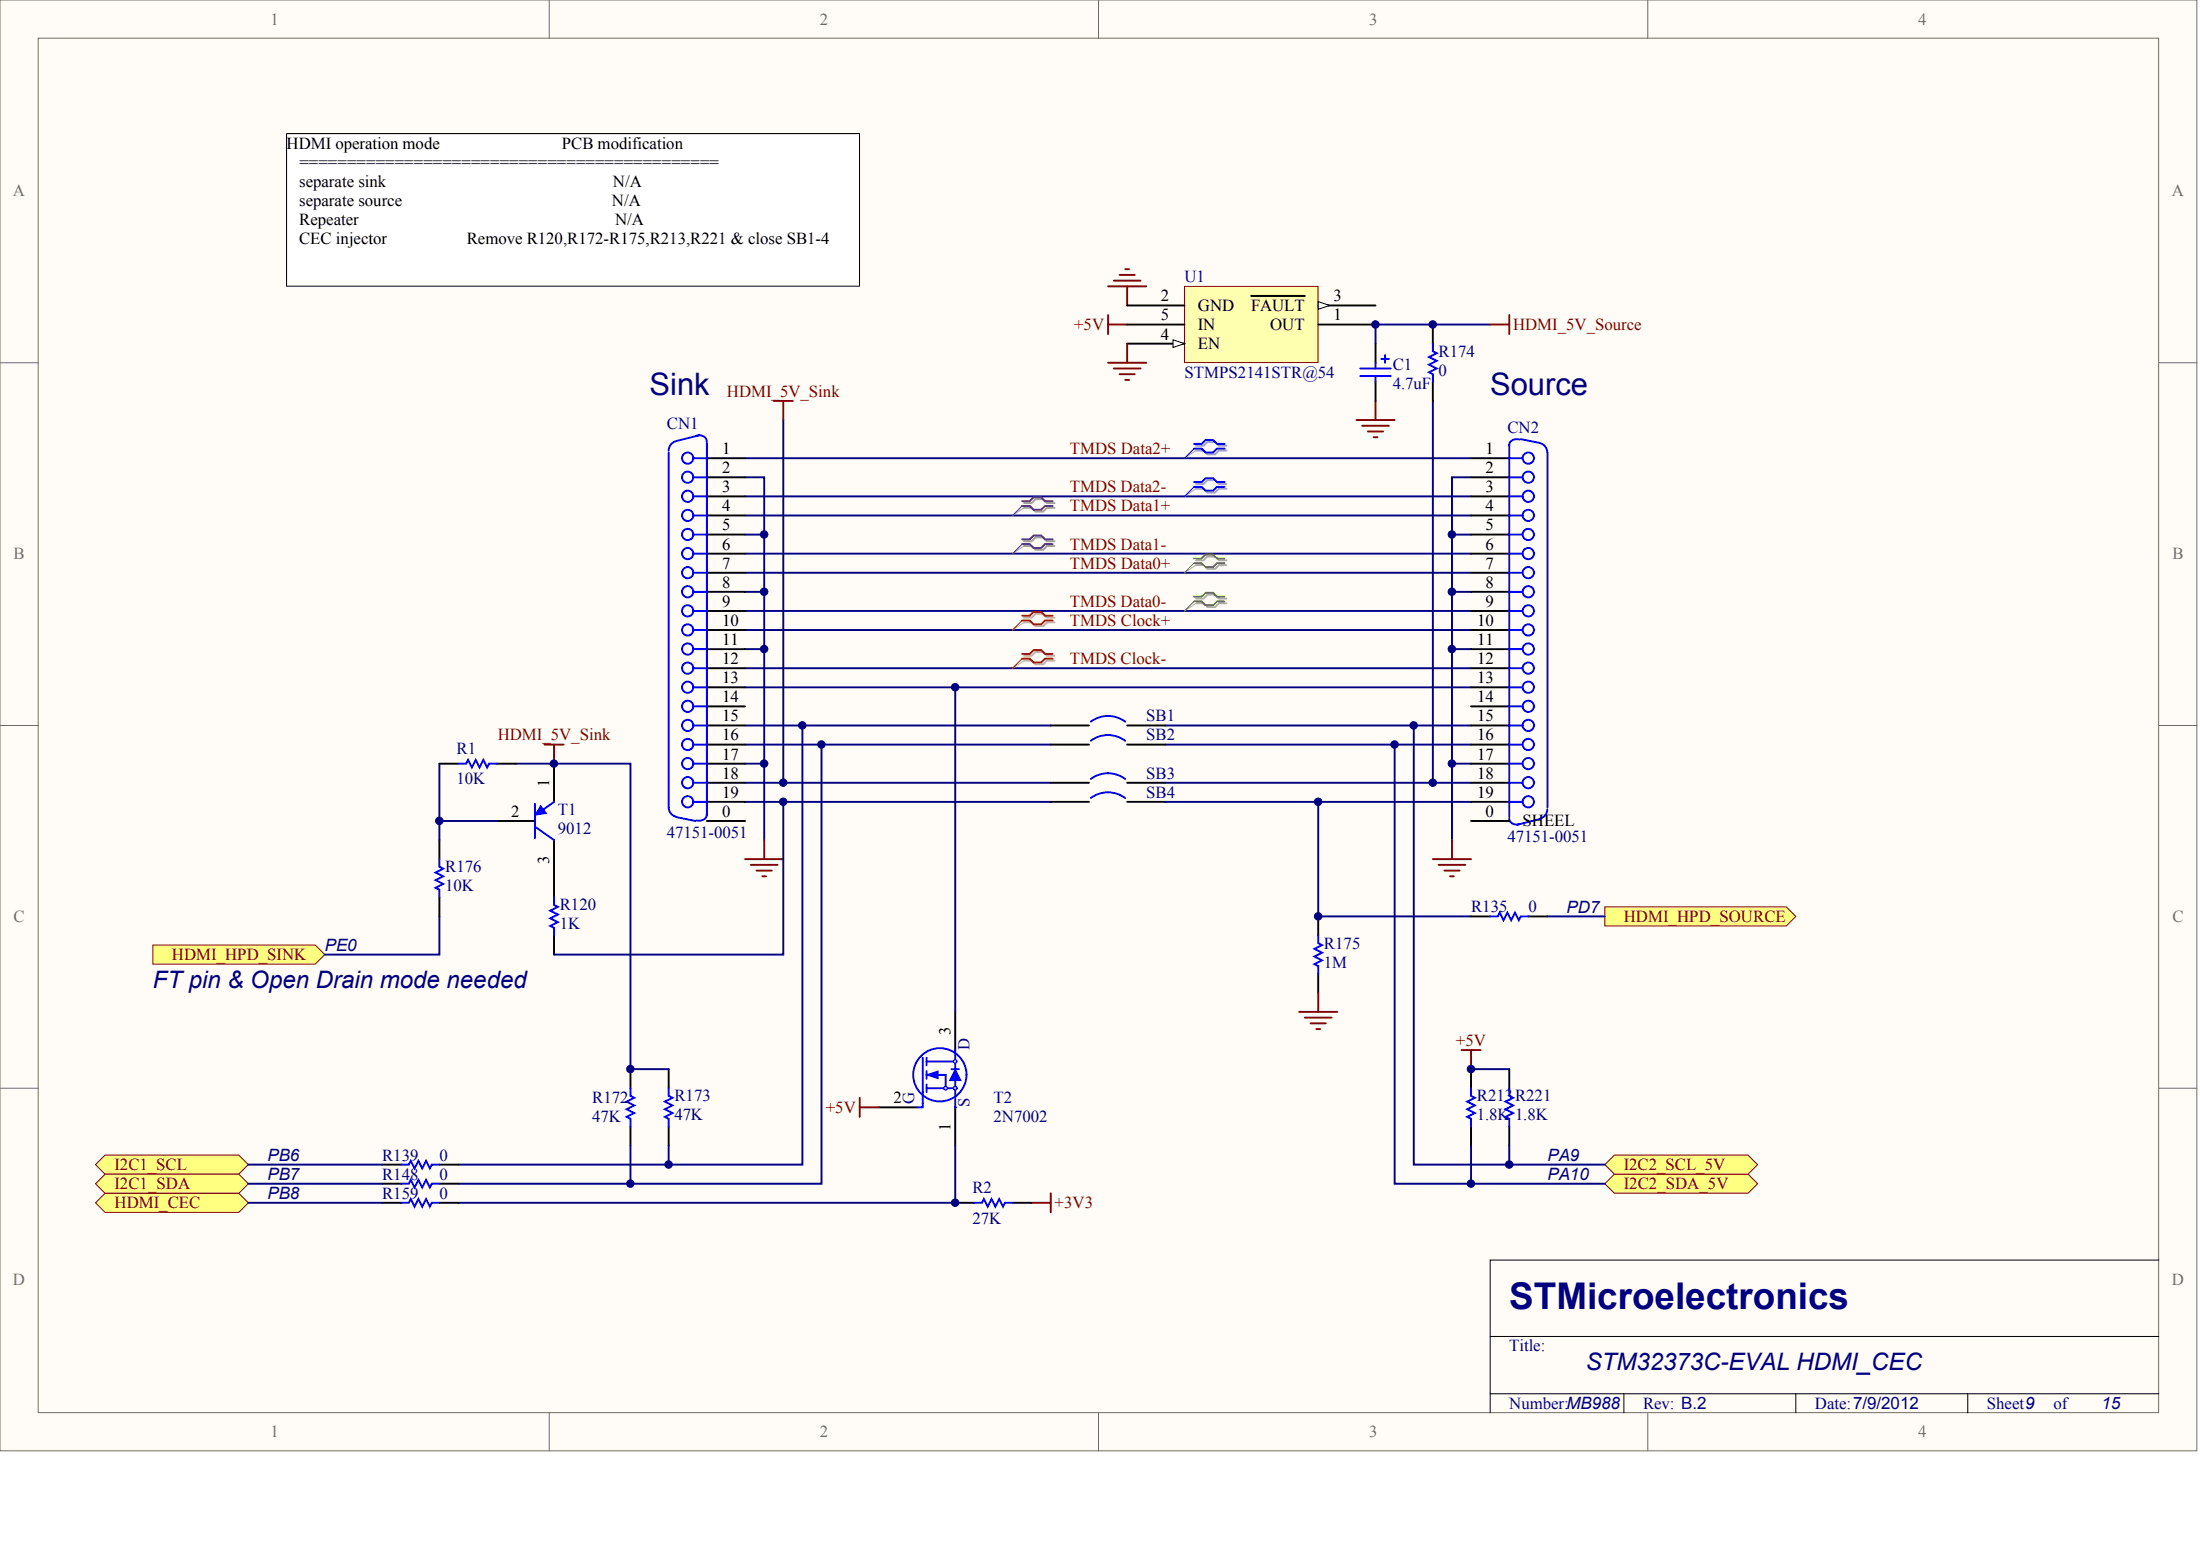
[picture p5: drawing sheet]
<svg xmlns="http://www.w3.org/2000/svg" width="840mm" height="594mm" viewBox="0 0 840 594" stroke-linecap="round" stroke-linejoin="round" font-family="sans-serif">
<g fill="#fffcf8" stroke="#716f64" stroke-width=".38">
<path d="M0 0h838.4v553.6h-838.4z"/>
<path d="M14.6 14.6h809.2v524.4h-809.2z"/>
</g>
<path d="M209.6 0v14.6M419.2 0v14.6M628.9 0v14.6M0 138.4h14.6M823.9 138.4h14.6M0 276.8h14.6M823.9 276.8h14.6M0 415.2h14.6M823.9 415.2h14.6M209.6 539.1v14.5M419.2 539.1v14.5M628.9 539.1v14.5" fill="none" stroke="#716f64" stroke-width=".38"/>
<path d="M823.9 480.8h-255.2v58.3M568.7 509.9h255.2M568.7 531.8h255.2M619.7 531.8v7.3M685.4 531.8v7.3M751 531.8v7.3" fill="none" stroke="#000" stroke-width=".38"/>
<path d="M58.3 360.6h62l3.6 3.6-3.6 3.7h-62z" fill-rule="evenodd" fill="#ffff80" stroke="#800000" stroke-width=".38"/>
<path d="M298.9 160.3v138.4h-14.5M284.4 182.1h7.2v21.9M561.4 182.1h-7.3v138.4M284.4 204h7.2v43.7h-7.2M554.1 204h7.3M284.4 225.8h7.2M554.1 225.8h7.3M291.6 247.7v43.7h-7.2M554.1 247.7h7.3M291.6 291.4v29.1M554.1 291.4h7.3" fill="none" stroke="#000080" stroke-width=".73"/>
<path d="M295.3 153h7.3M298.9 153v7.3M284.4 327.8h14.5M286.5 330h10.2M288.7 332.2h5.9M290.9 334.4h1.5M291.6 320.5v7.3M546.8 327.8h14.6M549 330h10.2M551.2 332.2h5.8M553.4 334.4h1.5M554.1 320.5v7.3" fill="none" stroke="#800000" stroke-width=".73"/>
<g fill="#ffff80" stroke="#800000" stroke-width=".38">
<path d="M612.5 451.7l3.6-3.7h51l3.7 3.7-3.7 3.6h-51z" fill-rule="evenodd"/>
<path d="M612.5 444.4l3.6-3.7h51l3.7 3.7-3.7 3.6h-51z" fill-rule="evenodd"/>
</g>
<path d="M240.6 407.9v7.3M255.2 407.9v7.3M240.6 429.8v7.3M255.2 429.8v7.3M364.6 458.9h7.2M386.4 458.9h7.3" fill="none" stroke="#000" stroke-width=".73"/>
<path d="M240.6 415.2v2.9l1.5 .8-3 1.4 3 1.5-3 1.4 3 1.5-3 1.5 1.5 .7v2.9M255.2 415.2v2.9l1.4 .8-2.9 1.4 2.9 1.5-2.9 1.4 2.9 1.5-2.9 1.5 1.5 .7v2.9M371.8 458.9h3l.7-1.4 1.5 2.9 1.4-2.9 1.5 2.9 1.4-2.9 1.5 2.9 .7-1.5h2.9" fill="none" stroke="#00f" stroke-width=".73"/>
<path d="M284.4 276.8h21.8v167.6h-131.2M284.4 284.1h29.1v167.6h-138.5M240.6 437.1v14.6M255.2 437.1v7.3" fill="none" stroke="#000080" stroke-width=".73"/>
<path d="M393.7 458.9h7.3M401 455.3v7.3" fill="none" stroke="#800000" stroke-width=".73"/>
<path d="M36.5 458.9l3.6-3.6h51l3.7 3.6-3.7 3.7h-51z" fill-rule="evenodd" fill="#ffff80" stroke="#800000" stroke-width=".38"/>
<path d="M422.9 109.3h14.6M425.1 107.1h10.2M427.3 104.9h5.8M429.4 102.7h1.5M430.2 109.3v7.3M422.9 120.2v7.3M422.9 123.8h7.3M525 153v7.3M517.7 160.3h14.6M519.9 162.4h10.2M522 164.6h5.9M524.2 166.8h1.5" fill="none" stroke="#800000" stroke-width=".73"/>
<path d="M525 131.1v7.3M525 145.7v7.3" fill="none" stroke="#000" stroke-width=".73"/>
<path d="M525 138.4v2.2M527.1 136.9h3M528.6 135.5v2.9M519.1 140.6h11.7M519.1 143.5h11.7M525 143.5v2.2" fill="none" stroke="#00f" stroke-width=".73"/>
<path d="M452.1 109.3h50.9v29h-50.9z" fill="#ffffb0" stroke="#800000" stroke-width=".38"/>
<path d="M430.2 116.6h21.9M430.2 123.8h21.9M430.2 131.1h21.9" fill="none" stroke="#000" stroke-width=".73"/>
<path d="M447.7 129.7l4.4 1.4-4.4 1.5z" fill="#fffcf8" stroke="#000" stroke-width=".38"/>
<path d="M503.1 116.6h21.9M503.1 123.8h21.9" fill="none" stroke="#000" stroke-width=".73"/>
<path d="M503.1 115.1l4.4 1.5-4.4 1.4z" fill="#fffcf8" stroke="#000" stroke-width=".38"/>
<path d="M477.5 112.9h20.5M503.1 349.7v7.2M503.1 371.5v7.3" fill="none" stroke="#000" stroke-width=".73"/>
<path d="M568.7 123.8h-43.7v7.3" fill="none" stroke="#000080" stroke-width=".73"/>
<path d="M422.9 138.4h14.6M430.2 131.1v7.3M568.7 123.8h7.3M576 120.2v7.3M425.1 140.6h10.2M427.3 142.8h5.8M429.4 145h1.5M503.1 378.8v7.3M495.8 386.1h14.6M498 388.3h10.2M500.2 390.5h5.8M502.4 392.6h1.4" fill="none" stroke="#800000" stroke-width=".73"/>
<path d="M503.1 356.9v3l1.4 .7-2.9 1.4 2.9 1.5-2.9 1.5 2.9 1.4-2.9 1.5 1.5 .7v2.9" fill="none" stroke="#00f" stroke-width=".73"/>
<path d="M612.5 346h69.2l3.7 3.7-3.7 3.6h-69.2z" fill-rule="evenodd" fill="#ffff80" stroke="#800000" stroke-width=".38"/>
<path d="M444.8 276.8h94.7v167.6h73M444.8 284.1h87.5v167.6h80.2" fill="none" stroke="#000080" stroke-width=".73"/>
<g fill="#ffff80" stroke="#800000" stroke-width=".38">
<path d="M36.5 444.4l3.6-3.7h51l3.7 3.7-3.7 3.6h-51z" fill-rule="evenodd"/>
<path d="M36.5 451.7l3.6-3.7h51l3.7 3.7-3.7 3.6h-51z" fill-rule="evenodd"/>
</g>
<g fill="none" stroke="#000" stroke-width=".73">
<path d="M546.8 123.8v7.3M546.8 145.7v7.3M401 276.8h14.6M430.2 276.8h14.6M401 284.1h14.6M401 298.7h14.6M430.2 284.1h14.6M430.2 298.7h14.6M401 306h14.6M430.2 306h14.6M561.4 407.9v7.3M576 407.9v7.3"/>
<path d="M561.4 429.8v7.3M576 429.8v7.3"/>
</g>
<path d="M546.8 131.1v2.9l1.5 .8-2.9 1.4 2.9 1.5-2.9 1.4 2.9 1.5-2.9 1.4 1.4 .8v2.9M416.3 275.3a10.9 10.9 0 0 1 13.1 .1M416.3 282.6a10.9 10.9 0 0 1 13.1 .1M416.3 297.2a10.9 10.9 0 0 1 13.1 0M416.3 304.5a10.9 10.9 0 0 1 13.1 0M561.4 415.2v2.9l1.5 .8-2.9 1.4 2.9 1.5-2.9 1.4 2.9 1.5-2.9 1.5 1.4 .7v2.9M576 415.2v2.9l1.5 .8-3 1.4 3 1.5-3 1.4 3 1.5-3 1.5 1.5 .7v2.9" fill="none" stroke="#00f" stroke-width=".73"/>
<g fill="none" stroke="#000080" stroke-width=".73">
<path d="M546.8 153v145.7h14.6M284.4 174.8h277M284.4 189.4h277M284.4 196.7h277M284.4 211.3h277M284.4 218.5h277M284.4 233.1h277M284.4 240.4h277M284.4 255h277M306.2 276.8h94.8M539.5 276.8h21.9M298.9 298.7h102.1"/>
<path d="M313.5 284.1h87.5M444.8 298.7h102M532.3 284.1h29.1M284.4 306h116.6M444.8 306h116.6M561.4 407.9h14.6M561.4 437.1v14.6M576 437.1v7.3"/>
</g>
<path d="M557.8 400.7h7.3M561.4 400.7v7.2" fill="none" stroke="#800000" stroke-width=".73"/>
<path d="M109.4 51h218.6v58.2h-218.6z" fill="#fff" stroke="#000" stroke-width=".38"/>
<path d="M335.4 422.5h14.6M364.6 422.5v14.6" fill="none" stroke="#000" stroke-width=".73"/>
<circle cx="364.6" cy="422.5" r=".36" fill="#00f"/>
<g fill="none" stroke="#00f" stroke-width=".73">
<path d="M352.2 403.6v13.1M353.6 410.1h7.3v5.1h-7.3M353.6 403.6v2.9M353.6 408.7v2.9M353.6 413.8v2.9M363.1 407.9h2.9M364.6 400.7v4.3M364.6 407.9v7.3M352.2 421.1v1.4h-2.2"/>
<circle cx="358.7" cy="410.1" r="10.2"/>
</g>
<path d="M364.6 386.1v14.6" fill="none" stroke="#000" stroke-width=".73"/>
<g fill="#00f" stroke="#00f" stroke-width=".38">
<path d="M353.6 410.1l4.4-1.4v2.9z"/>
<path d="M364.6 407.9l2.1 4.4h-4.3z"/>
</g>
<circle cx="360.9" cy="415.2" r=".69" fill="#c0c0c0" stroke="#00f" stroke-width=".38"/>
<path d="M352.2 416.7v4.4" fill="none" stroke="#00f" stroke-width=".73"/>
<circle cx="364.5" cy="415.2" r=".69" fill="#c0c0c0" stroke="#00f" stroke-width=".38"/>
<path d="M353.6 405h11v2.9M360.9 415.2h3.7v7.3" fill="none" stroke="#00f" stroke-width=".73"/>
<g fill="#c0c0c0" stroke="#00f" stroke-width=".38">
<circle cx="364.5" cy="405" r=".69"/>
<circle cx="364.5" cy="415.2" r=".69"/>
<circle cx="360.9" cy="415.2" r=".69"/>
</g>
<path d="M207.8 284.1h7.3M211.4 284.1v7.3M328.1 418.9v7.3M328.1 422.5h7.3" fill="none" stroke="#800000" stroke-width=".73"/>
<g fill="none" stroke="#000080" stroke-width=".73">
<path d="M284.4 262.2h277M364.6 262.2v123.9M167.7 291.4v21.8h21.9M196.9 291.4h43.7v116.5h14.6M167.7 313.2v7.3M298.9 306v58.2h-87.5M503.1 306v43.7h58.3M167.7 349.7v14.5h-43.8M590.6 349.7h21.9M364.6 437.1v21.8h-189.6M94.8 458.9h51M94.8 444.4h51"/>
<path d="M94.8 451.7h51"/>
</g>
<path d="M456.4 170.1h2.9l1.5-1.5h2.9l1.5 1.5h2.9M456.4 171.9h2.9l1.5 1.5h2.9l1.5-1.5h2.9M456.4 184.7h2.9l1.5-1.5h2.9l1.5 1.5h2.9M456.4 186.5h2.9l1.5 1.4h2.9l1.5-1.4h2.9" fill="none" stroke="#a3a1cc" stroke-width=".73"/>
<path d="M456.4 171.9l-4.3 2.9M456.4 186.5l-4.3 2.9" fill="none" stroke="#a3a1cc" stroke-width=".38"/>
<g fill="none" stroke="#00f" stroke-width=".73">
<path d="M255.2 172.6v135.5l.6 2 .9 .9 1.2 .6M257.9 168.4l-1.8 1-.7 1.2-.2 1.3M264.7 174.8h5.1M265.8 166.2a2.91 2.91 0 0 1 3.9 2.3M266.9 166.1l-8.8 2.2M269.8 169v142.1M455.7 169.4h2.9l1.5-1.5h2.9l1.4 1.5h3M455.7 171.2h2.9l1.5 1.4h2.9l1.4-1.4h3M576 174.8h5.1M576 169.7v142.1M580 167.7a2.76 2.76 0 0 0-4 2.2M580.4 167.5l7.3 1.5"/>
<path d="M587.9 169.1l1.7 1.1 .7 1.1 .2 1.3M590.6 172.6v135.5M264.7 189.4h5.1M264.7 196.7h5.1M264.7 182.1h5.1M455.7 183.9h2.9l1.5-1.4h2.9l1.4 1.4h3M455.7 185.8h2.9l1.5 1.4h2.9l1.4-1.4h3M576 189.4h5.1M576 196.7h5.1M576 182.1h5.1M264.7 204h5.1M264.7 218.5h5.1"/>
<path d="M264.7 211.3h5.1M576 204h5.1M576 218.5h5.1M576 211.3h5.1M264.7 233.1h5.1M264.7 225.8h5.1M576 233.1h5.1M576 225.8h5.1M264.7 255h5.1M264.7 240.4h5.1M264.7 247.7h5.1M576 255h5.1"/>
<path d="M576 240.4h5.1M576 247.7h5.1M264.7 269.5h5.1M264.7 262.2h5.1M264.7 276.8h5.1M576 269.5h5.1M576 262.2h5.1M576 276.8h5.1M175 291.4h2.9l.7-1.5 1.5 2.9 1.4-2.9 1.5 2.9 1.5-2.9 1.4 2.9 .8-1.4h2.9M264.7 298.7h5.1M264.7 284.1h5.1M264.7 291.4h5.1"/>
<path d="M576 298.7h5.1M576 284.1h5.1M576 291.4h5.1M204.2 306.7v13.1M204.2 315.4l7.2 5.1M211.4 306l-5.1 3.6M258.1 311.8l7.3 1.4M264.7 306h5.1M269.7 310.8a2.75 2.75 0 0 1-3.9 2.2M576 306h5.1M576 312.3a2.85 2.85 0 0 0 4 2.2M587.7 312.5l-8.8 2.2"/>
<path d="M590.5 308.9l-.5 1.9-.9 .9-1.2 .6M167.7 327.8v2.9l1.5 .8-3 1.4 3 1.5-3 1.4 3 1.5-3 1.4 1.5 .8v2.9M211.4 342.4v2.9l1.5 .7-2.9 1.5 2.9 1.4-2.9 1.5 2.9 1.4-2.9 1.5 1.4 .7v2.9M568.7 349.7h2.9l.8-1.5 1.4 2.9 1.5-2.9 1.4 2.9 1.5-2.9 1.4 2.9 .8-1.4h2.9M153.1 458.9h2.9l.8-1.4 1.4 2.9 1.5-2.9 1.4 2.9 1.5-2.9 1.5 2.9 .7-1.5h2.9M153.1 444.4h2.9l.8-1.5 1.4 2.9 1.5-2.9 1.4 2.9 1.5-2.9 1.5 2.9 .7-1.4h2.9M153.1 451.7h2.9l.8-1.5 1.4 2.9 1.5-2.9 1.4 2.9 1.5-2.9 1.5 2.9 .7-1.4h2.9"/>
<circle cx="262.4" cy="174.8" r="2.15"/>
<circle cx="583.3" cy="174.8" r="2.15"/>
<circle cx="262.4" cy="189.4" r="2.15"/>
<circle cx="262.4" cy="182.1" r="2.15"/>
<circle cx="262.4" cy="196.6" r="2.15"/>
<circle cx="583.3" cy="189.4" r="2.15"/>
<circle cx="583.3" cy="182.1" r="2.15"/>
<circle cx="583.3" cy="196.6" r="2.15"/>
<circle cx="262.4" cy="203.9" r="2.15"/>
<circle cx="262.4" cy="211.2" r="2.15"/>
<circle cx="262.4" cy="218.5" r="2.15"/>
<circle cx="583.3" cy="203.9" r="2.15"/>
<circle cx="583.3" cy="211.2" r="2.15"/>
<circle cx="583.3" cy="218.5" r="2.15"/>
<circle cx="262.4" cy="233.1" r="2.15"/>
<circle cx="262.4" cy="225.8" r="2.15"/>
<circle cx="583.3" cy="233.1" r="2.15"/>
<circle cx="583.3" cy="225.8" r="2.15"/>
<circle cx="262.4" cy="247.6" r="2.15"/>
<circle cx="262.4" cy="240.4" r="2.15"/>
<circle cx="262.4" cy="254.9" r="2.15"/>
<circle cx="583.3" cy="247.6" r="2.15"/>
<circle cx="583.3" cy="240.4" r="2.15"/>
<circle cx="583.3" cy="254.9" r="2.15"/>
<circle cx="262.4" cy="276.8" r="2.15"/>
<circle cx="262.4" cy="269.5" r="2.15"/>
<circle cx="262.4" cy="262.2" r="2.15"/>
<circle cx="583.3" cy="276.8" r="2.15"/>
<circle cx="583.3" cy="269.5" r="2.15"/>
<circle cx="583.3" cy="262.2" r="2.15"/>
<circle cx="262.4" cy="291.3" r="2.15"/>
<circle cx="262.4" cy="284.1" r="2.15"/>
<circle cx="262.4" cy="298.6" r="2.15"/>
<circle cx="583.3" cy="291.3" r="2.15"/>
<circle cx="583.3" cy="284.1" r="2.15"/>
<circle cx="583.3" cy="298.6" r="2.15"/>
<circle cx="262.4" cy="305.9" r="2.15"/>
<circle cx="583.3" cy="305.9" r="2.15"/>
</g>
<path d="M455.7 171.2l-3.6 3.6M455.7 185.8l-3.6 3.6" fill="none" stroke="#00f" stroke-width=".38"/>
<path d="M390.8 191.9h2.9l1.5-1.4h2.9l1.5 1.4h2.9M390.8 193.8h2.9l1.5 1.4h2.9l1.5-1.4h2.9M390.8 206.5h2.9l1.5-1.4h2.9l1.5 1.4h2.9M390.8 208.3h2.9l1.5 1.5h2.9l1.5-1.5h2.9" fill="none" stroke="#a3a19e" stroke-width=".73"/>
<path d="M390.8 193.8l-4.4 2.9M390.8 208.3l-4.4 3" fill="none" stroke="#a3a19e" stroke-width=".38"/>
<path d="M390.1 191.2h2.9l1.5-1.4h2.9l1.4 1.4h2.9M390.1 193h2.9l1.5 1.5h2.9l1.4-1.5h2.9M390.1 205.8h2.9l1.5-1.5h2.9l1.4 1.5h2.9M390.1 207.6h2.9l1.5 1.5h2.9l1.4-1.5h2.9" fill="none" stroke="#800080" stroke-width=".73"/>
<path d="M390.1 193l-3.7 3.7M390.1 207.6l-3.7 3.7" fill="none" stroke="#800080" stroke-width=".38"/>
<path d="M456.4 213.8h2.9l1.5-1.5h2.9l1.5 1.5h2.9M456.4 215.6h2.9l1.5 1.5h2.9l1.5-1.5h2.9M456.4 228.4h2.9l1.5-1.5h2.9l1.5 1.5h2.9M456.4 230.2h2.9l1.5 1.5h2.9l1.5-1.5h2.9" fill="none" stroke="#a3cf9e" stroke-width=".73"/>
<path d="M456.4 215.6l-4.3 2.9M456.4 230.2l-4.3 2.9" fill="none" stroke="#a3cf9e" stroke-width=".38"/>
<path d="M455.7 213.1h2.9l1.5-1.5h2.9l1.4 1.5h3M455.7 214.9h2.9l1.5 1.5h2.9l1.4-1.5h3M455.7 227.6h2.9l1.5-1.4h2.9l1.4 1.4h3M455.7 229.5h2.9l1.5 1.4h2.9l1.4-1.4h3" fill="none" stroke="#0f0" stroke-width=".73"/>
<path d="M455.7 214.9l-3.6 3.6M455.7 229.5l-3.6 3.6" fill="none" stroke="#0f0" stroke-width=".38"/>
<path d="M390.8 235.7h2.9l1.5-1.5h2.9l1.5 1.5h2.9M390.8 237.5h2.9l1.5 1.4h2.9l1.5-1.4h2.9M390.8 250.2h2.9l1.5-1.4h2.9l1.5 1.4h2.9M390.8 252h2.9l1.5 1.5h2.9l1.5-1.5h2.9" fill="none" stroke="#d0a19e" stroke-width=".73"/>
<path d="M390.8 237.5l-4.4 2.9M390.8 252l-4.4 3" fill="none" stroke="#d0a19e" stroke-width=".38"/>
<path d="M390.1 234.9h2.9l1.5-1.4h2.9l1.4 1.4h2.9M390.1 236.8h2.9l1.5 1.4h2.9l1.4-1.4h2.9M390.1 249.5h2.9l1.5-1.5h2.9l1.4 1.5h2.9M390.1 251.3h2.9l1.5 1.5h2.9l1.4-1.5h2.9" fill="none" stroke="#f00" stroke-width=".73"/>
<path d="M390.1 236.8l-3.7 3.6M390.1 251.3l-3.7 3.7" fill="none" stroke="#f00" stroke-width=".38"/>
<g fill="none" stroke="#000" stroke-width=".73">
<path d="M269.8 174.8h14.6M561.4 174.8h14.6M269.8 182.1h14.6M269.8 189.4h14.6M269.8 196.7h14.6M561.4 182.1h14.6M561.4 189.4h14.6M561.4 196.7h14.6M269.8 204h14.6M269.8 211.3h14.6M269.8 218.5h14.6M561.4 204h14.6"/>
<path d="M561.4 211.3h14.6M561.4 218.5h14.6M269.8 225.8h14.6M269.8 233.1h14.6M561.4 225.8h14.6M561.4 233.1h14.6M269.8 240.4h14.6M269.8 247.7h14.6M269.8 255h14.6M561.4 240.4h14.6M561.4 247.7h14.6M561.4 255h14.6"/>
<path d="M269.8 262.2h14.6M269.8 269.5h14.6M269.8 276.8h14.6M561.4 262.2h14.6M561.4 269.5h14.6M561.4 276.8h14.6M167.7 291.4h7.3M189.6 291.4h7.3M211.4 291.4v14.6M269.8 284.1h14.6M269.8 291.4h14.6M269.8 298.7h14.6"/>
<path d="M561.4 284.1h14.6M561.4 291.4h14.6M561.4 298.7h14.6M189.6 313.2h14.6M269.8 306h14.6M269.8 313.2h14.6M561.4 306h14.6M561.4 313.2h14.6M167.7 320.5v7.3M211.4 320.5v21.9M167.7 342.4v7.3M211.4 356.9v7.3"/>
<path d="M561.4 349.7h7.3M583.3 349.7h7.3M145.8 458.9h7.3M145.8 444.4h7.3M145.8 451.7h7.3M167.7 458.9h7.3M167.7 444.4h7.3M167.7 451.7h7.3"/>
</g>
<path d="M206.3 307.4l2.2 2.9-4.3 .8z" fill="#00f" stroke="#00f" stroke-width=".38"/>
<g fill="#000080" stroke="#000080" stroke-width=".38">
<circle cx="167.7" cy="313.2" r="1.42"/>
<circle cx="211.4" cy="291.3" r="1.42"/>
<circle cx="240.6" cy="451.6" r="1.42"/>
<circle cx="240.6" cy="407.9" r="1.42"/>
<circle cx="255.2" cy="444.3" r="1.42"/>
<circle cx="291.6" cy="291.3" r="1.42"/>
<circle cx="291.6" cy="247.6" r="1.42"/>
<circle cx="291.6" cy="225.8" r="1.42"/>
<circle cx="291.6" cy="203.9" r="1.42"/>
<circle cx="298.9" cy="305.9" r="1.42"/>
<circle cx="298.9" cy="298.6" r="1.42"/>
<circle cx="306.2" cy="276.8" r="1.42"/>
<circle cx="313.5" cy="284.1" r="1.42"/>
<circle cx="364.5" cy="458.9" r="1.42"/>
<circle cx="364.5" cy="262.2" r="1.42"/>
<circle cx="503.1" cy="349.6" r="1.42"/>
<circle cx="503.1" cy="305.9" r="1.42"/>
<circle cx="524.9" cy="123.8" r="1.42"/>
<circle cx="532.2" cy="284.1" r="1.42"/>
<circle cx="539.5" cy="276.8" r="1.42"/>
<circle cx="546.8" cy="298.6" r="1.42"/>
<circle cx="546.8" cy="123.8" r="1.42"/>
<circle cx="554.1" cy="291.3" r="1.42"/>
<circle cx="554.1" cy="247.6" r="1.42"/>
<circle cx="554.1" cy="225.8" r="1.42"/>
<circle cx="554.1" cy="203.9" r="1.42"/>
<circle cx="561.4" cy="451.6" r="1.42"/>
<circle cx="561.4" cy="407.9" r="1.42"/>
<circle cx="576" cy="444.3" r="1.42"/>
</g>
<text font-size="14.1" fill="#000080" x="576" y="499.3">STMicroelectronics</text>
<g font-size="11.8" fill="#000080">
<text x="247.9" y="150.5">Sink</text>
<text x="568.7" y="150.5">Source</text>
</g>
<g font-size="9.2" fill="#000080">
<text x="58.3" y="376.9">FT pin &amp; Open Drain mode needed</text>
<text x="605.2" y="522.6">STM32373C-EVAL HDMI_CEC</text>
</g>
<g font-size="6.5" fill="#000080">
<text x="597.9" y="348.2">PD7</text>
<text x="123.9" y="362.8">PE0</text>
<text x="102.1" y="442.9">PB6</text>
<text x="590.6" y="442.9">PA9</text>
<text x="102.1" y="450.2">PB7</text>
<text x="590.6" y="450.2">PA10</text>
<text x="102.1" y="457.5">PB8</text>
<text x="802" y="537.7">15</text>
</g>
<g font-size="6.4" fill="#716f64">
<text x="103.2" y="9.3">1</text>
<text x="312.9" y="9.3">2</text>
<text x="522.5" y="9.3">3</text>
<text x="732.1" y="9.3">4</text>
<text x="5" y="74.9">A</text>
<text x="828.9" y="74.9">A</text>
<text x="5.2" y="213.3">B</text>
<text x="829.1" y="213.3">B</text>
<text x="5.2" y="351.7">C</text>
<text x="829.1" y="351.7">C</text>
<text x="5" y="490.1">D</text>
<text x="828.9" y="490.1">D</text>
<text x="103.2" y="548.4">1</text>
<text x="312.9" y="548.4">2</text>
<text x="522.5" y="548.4">3</text>
<text x="732.1" y="548.4">4</text>
</g>
<g font-size="6.4">
<text x="109.4" y="56.7">HDMI operation mode</text>
<text x="214.4" y="56.7">PCB modification</text>
<text x="114.3" y="64">============================================</text>
<text x="114.2" y="71.3">separate sink</text>
<text x="233.9" y="71.3">N/A</text>
<text x="114.2" y="78.6">separate source</text>
<text x="233.6" y="78.6">N/A</text>
<text x="114.2" y="85.8">Repeater</text>
<text x="234.7" y="85.8">N/A</text>
<text x="114.2" y="93.1">CEC injector</text>
<text x="178.1" y="93.1">Remove R120,R172-R175,R213,R221 &amp; close SB1-4</text>
<text x="443" y="115">2</text>
<text x="457.2" y="118.6">GND</text>
<text x="477.5" y="118.6">FAULT</text>
<text x="508.9" y="115">3</text>
<text x="443" y="122.3">5</text>
<text x="457.2" y="125.9">IN</text>
<text x="484.7" y="125.9">OUT</text>
<text x="508.9" y="122.3">1</text>
<text x="443" y="129.5">4</text>
<text x="457.2" y="133.2">EN</text>
<text x="275.6" y="173.3">1</text>
<text x="567" y="173.3">1</text>
<text x="275.6" y="180.5">2</text>
<text x="567" y="180.5">2</text>
<text x="275.6" y="187.8">3</text>
<text x="567" y="187.8">3</text>
<text x="275.6" y="195.1">4</text>
<text x="567" y="195.1">4</text>
<text x="275.6" y="202.4">5</text>
<text x="567" y="202.4">5</text>
<text x="275.6" y="209.7">6</text>
<text x="567" y="209.7">6</text>
<text x="275.6" y="217">7</text>
<text x="567" y="217">7</text>
<text x="275.6" y="224.3">8</text>
<text x="567" y="224.3">8</text>
<text x="275.6" y="231.5">9</text>
<text x="567" y="231.5">9</text>
<text x="275.6" y="238.8">10</text>
<text x="563.8" y="238.8">10</text>
<text x="275.6" y="246.1">11</text>
<text x="563.8" y="246.1">11</text>
<text x="275.6" y="253.4">12</text>
<text x="563.8" y="253.4">12</text>
<text x="275.6" y="260.7">13</text>
<text x="563.8" y="260.7">13</text>
<text x="275.6" y="268">14</text>
<text x="563.8" y="268">14</text>
<text x="275.6" y="275.2">15</text>
<text x="563.8" y="275.2">15</text>
<text x="275.6" y="282.5">16</text>
<text x="563.8" y="282.5">16</text>
<text x="275.6" y="289.8">17</text>
<text x="563.8" y="289.8">17</text>
<text x="275.6" y="297.1">18</text>
<text x="563.8" y="297.1">18</text>
<text x="275.6" y="304.4">19</text>
<text x="563.8" y="304.4">19</text>
<text x="195.1" y="311.7">2</text>
<text x="275.6" y="311.7">0</text>
<text x="567" y="311.7">0</text>
<text x="581.1" y="315.3">SHEEL</text>
<text x="340.9" y="420.9">2</text>
</g>
<g font-size="6.4" fill="#000080">
<text x="452.1" y="107.7">U1</text>
<text x="549" y="136.1">R174</text>
<text x="531.5" y="141.2">C1</text>
<text x="549" y="143.4">0</text>
<text x="452.1" y="144.1">STMPS2141STR@54</text>
<text x="531.5" y="148.5">4.7uF</text>
<text x="254.5" y="163.8">CN1</text>
<text x="575.3" y="165.2">CN2</text>
<text x="437.5" y="275.2">SB1</text>
<text x="174.3" y="287.6">R1</text>
<text x="437.5" y="282.5">SB2</text>
<text x="174.3" y="299.3">10K</text>
<text x="437.5" y="297.1">SB3</text>
<text x="437.5" y="304.4">SB4</text>
<text x="212.9" y="310.9">T1</text>
<text x="212.9" y="318.2">9012</text>
<text x="254.5" y="319.7">47151-0051</text>
<text x="575.3" y="321.1">47151-0051</text>
<text x="169.9" y="332.8">R176</text>
<text x="169.9" y="340.1">10K</text>
<text x="213.6" y="347.4">R120</text>
<text x="561.4" y="348.1">R135</text>
<text x="583.3" y="348.1">0</text>
<text x="213.6" y="354.6">1K</text>
<text x="505.3" y="361.9">R175</text>
<text x="505.3" y="369.2">1M</text>
<text x="226" y="420.9">R172</text>
<text x="257.4" y="420.2">R173</text>
<text x="379.1" y="420.9">T2</text>
<text x="563.6" y="420.2">R213R221</text>
<text x="226" y="428.2">47K</text>
<text x="257.4" y="427.5">47K</text>
<text x="379.1" y="428.2">2N7002</text>
<text x="563.6" y="427.5">1.8K</text>
<text x="578.2" y="427.5">1.8K</text>
<text x="145.8" y="442.8">R139</text>
<text x="167.7" y="442.8">0</text>
<text x="145.8" y="450.1">R148</text>
<text x="167.7" y="450.1">0</text>
<text x="371.1" y="455.2">R2</text>
<text x="145.8" y="457.4">R159</text>
<text x="167.7" y="457.4">0</text>
<text x="371.1" y="466.8">27K</text>
<text x="576" y="515.6">Title:</text>
<text x="576" y="537.5">Number:MB988</text>
<text x="627" y="537.5">Rev: B.2</text>
<text x="692.7" y="537.5">Date:7/9/2012</text>
<text x="758.3" y="537.5">Sheet9</text>
<text x="783.7" y="537.5">of</text>
</g>
<g font-size="6.4" fill="#800000">
<text x="409.9" y="125.9">+5V</text>
<text x="577.5" y="125.9">HDMI_5V_Source</text>
<text x="277.4" y="151.4">HDMI_5V_Sink</text>
<text x="408.3" y="173.3">TMDS Data2+</text>
<text x="408.3" y="187.8">TMDS Data2-</text>
<text x="408.3" y="195.1">TMDS Data1+</text>
<text x="408.3" y="209.7">TMDS Data1-</text>
<text x="408.3" y="217">TMDS Data0+</text>
<text x="408.3" y="231.5">TMDS Data0-</text>
<text x="408.3" y="238.8">TMDS Clock+</text>
<text x="408.3" y="253.4">TMDS Clock-</text>
<text x="189.9" y="282.5">HDMI_5V_Sink</text>
<text x="619.7" y="351.7">HDMI_HPD_SOURCE</text>
<text x="65.6" y="366.3">HDMI_HPD_SINK</text>
<text x="555.7" y="399.1">+5V</text>
<text x="315.1" y="424.6">+5V</text>
<text x="43.7" y="446.4">I2C1_SCL</text>
<text x="619.7" y="446.4">I2C2_SCL_5V</text>
<text x="43.7" y="453.7">I2C1_SDA</text>
<text x="619.7" y="453.7">I2C2_SDA_5V</text>
<text x="43.7" y="461">HDMI_CEC</text>
<text x="402.5" y="461">+3V3</text>
</g>
<g font-size="6.3">
<text x="209.6" y="300.1" transform="rotate(-90 209.6 300.1)">1</text>
<text x="209.6" y="329.6" transform="rotate(-90 209.6 329.6)">3</text>
<text x="362.7" y="394.8" transform="rotate(-90 362.7 394.8)">3</text>
<text x="362.7" y="431.6" transform="rotate(-90 362.7 431.6)">1</text>
</g>
<g font-size="6.3" fill="#000080">
<text x="370" y="400.7" transform="rotate(-90 370 400.7)">D</text>
<text x="348.8" y="421.1" transform="rotate(-90 348.8 421.1)">G</text>
<text x="370" y="422.5" transform="rotate(-90 370 422.5)">S</text>
</g>
</svg>
